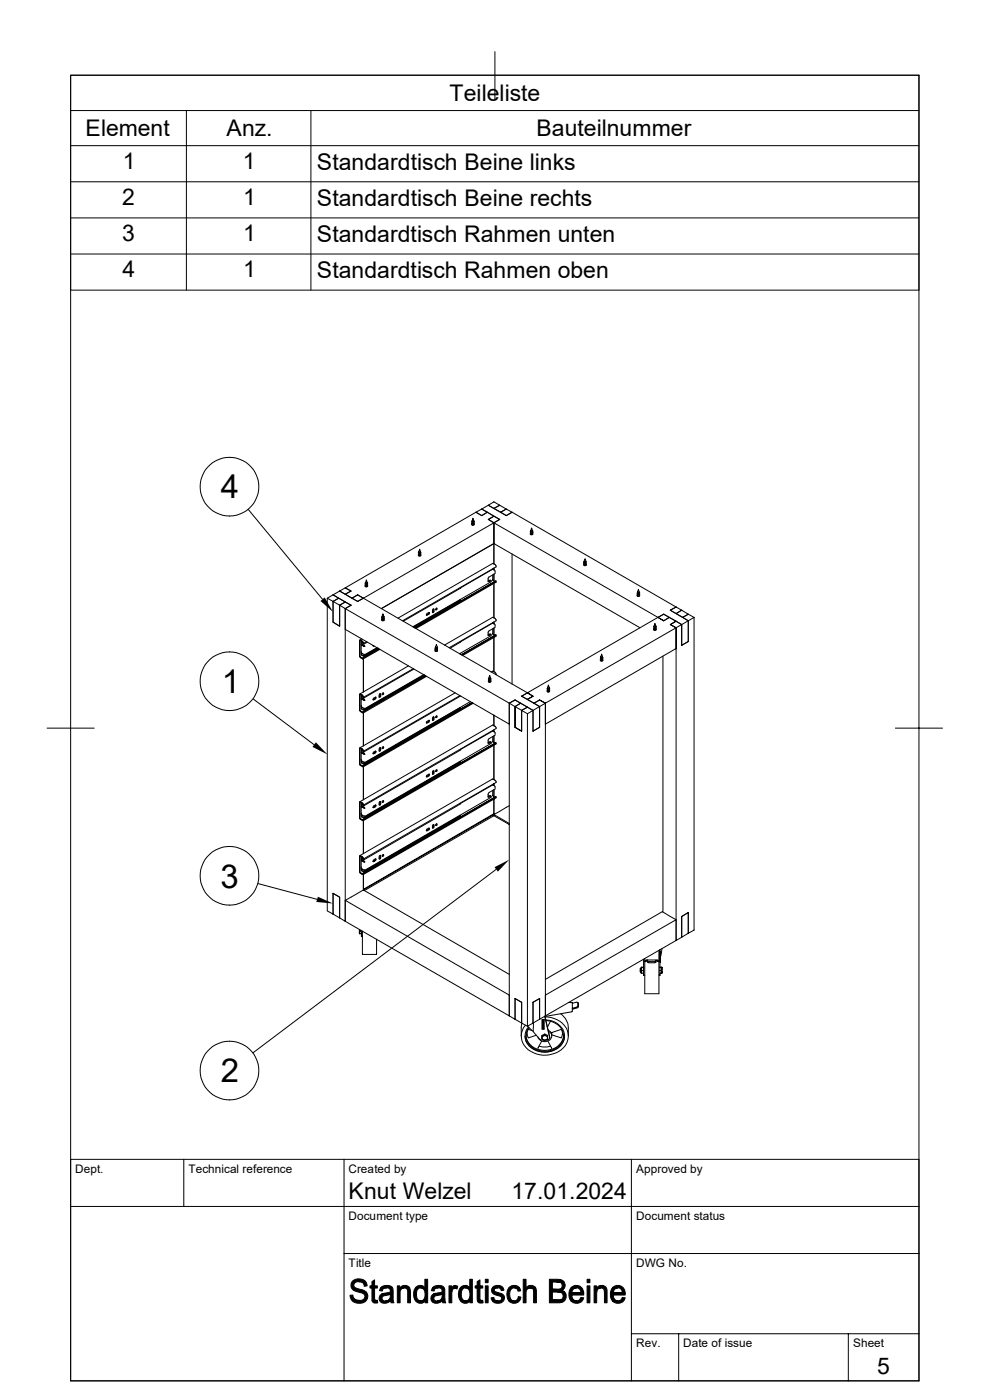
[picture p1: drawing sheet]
<svg xmlns="http://www.w3.org/2000/svg" width="210mm" height="297mm" viewBox="0 0 210 297" stroke-linecap="round" stroke-linejoin="round" font-family="sans-serif">
<g fill="none" stroke="#000" stroke-width=".21">
<path d="M105 11v10M194.9 16v276.9h-179.9M194.9 16h-179.9v45.6h179.9M194.9 16h-179.9v276.9M15 23.5h179.9M15 30.9h179.9M15 38.6h179.9M39.5 23.5v38.1M66 23.5v38.1M15 46.2h179.9M15 53.9h179.9M52.7 108.1l15.7 19"/>
<path d="M88.9 117.8h.3M88.9 117.3v.3l.3-.1v-.2M88.9 117l.1-.5 .2 .5M88.9 117.5v.1l.3-.1M88.9 117.8v.1l.3-.1M88.9 117.1v.2l.3-.2M89.2 117.7h.1a.28 .28 0 0 1-.3 .3 .28 .28 0 0 1-.3-.2l.1-.1 .1 .2M89.2 117.2v-.1h-.3v.1M89.2 117.1h.1a.27 .27 0 0 1-.3 .2 .27 .27 0 0 1-.2-.1h.4M89.2 117.4l.1 .1a.27 .27 0 0 1-.3 .2 .27 .27 0 0 1-.2-.2h.1M89.2 117.6v.2M89.3 117.8h.1"/>
<path d="M100.1 111h.3l.2-.1a.27 .27 0 0 1-.3 .2 .27 .27 0 0 1-.2-.1zM100.1 111.1l-.1 .1a.28 .28 0 0 0 .3 .2 .28 .28 0 0 0 .3-.2l-.1-.1M100.2 110.5v.2h.3M100.2 110.8v.3l.3-.1M100.2 111.1v.3l.3-.1M100.2 111.3v.1l.3-.1M100.3 109.9l.1 .7-.2-.1zM100.5 110.6h.1a.27 .27 0 0 1-.3 .2 .27 .27 0 0 1-.2-.1h.3l.1-.1M100.5 110.5v.2M100.5 110.8v.2M100.5 111.1v.2M100.6 111.3h.1"/>
<path d="M102.2 109.4l1.2-.7 1.4 .8-1.2 .7 1.2 .7-27.7 16-1.2-.7M102.2 108l3.8 2.2M102.2 109.4l-1.2-.7-27.8 16 1.3 .7-1.3 .7 1.5 .8 1.2-.7M102.2 108l1.2 .7-1.2 .7M102.2 108l-1.2 .7 1.2 .7M103.6 107.2l-1.4 .8M103.6 107.2l3.8 2.2 1.2-.7M103.6 107.2l1.2 .7 1.2-.7M103.6 107.2l1.2-.7 1.2 .7M104.7 119.5v.1M104.7 119.6l-.2-.1-20.1 11.6M104.7 119.6l.2 .2"/>
<path d="M104.8 107.9l1.2-.7 1.4 .8-1.2 .7zM104.8 115.3l31 17.9M104.8 110.9l34.8 20.1M104.8 115.3l-23.9 13.8M104.8 110.9v8.7M105 119.7v.1M105 119.8h.1M105.1 119.9l.1 .2M106 110.2l-1.2 .7v4.4M106 110.2l-1.2-.7-1.2 .7 1.2 .7M106 110.2l-1.2 .7M106.2 108.7l1.2-.7 1.2 .7-1.2 .7z"/>
<path d="M108.6 108.7l34.8 20.1M108.6 117.5v27.6M112.6 113.2h-.1a.28 .28 0 0 0 .3 .3 .28 .28 0 0 0 .2-.3l-.1 .2-.3-.1M112.6 112.6h.3M112.6 112.6l.1 .2 .3-.2M112.6 112.9l.1 .2h.2l.1-.2M112.6 112.5l.2-.5 .1 .5M112.6 113.2v.2M112.6 113v.1l.3-.1M112.6 113.3v.1l.3-.1M112.6 112.6v.2l.3-.2M112.9 112.9h.1a.27 .27 0 0 1-.2 .3 .27 .27 0 0 1-.3-.2l.1-.1"/>
<path d="M112.9 112.6h.1a.27 .27 0 0 1-.2 .3 .27 .27 0 0 1-.3-.2l.1-.1M113.1 113.3h.1M123.9 119.4v.1M124 119.1h.3M124 119.3h.3M124 119.9h.3M124 119.5v.1l.3-.1a.27 .27 0 0 1-.2 .2 .27 .27 0 0 1-.3-.2h.1M124 119.8v.2l.2-.2M124 119.2v.1l.2-.1M124.2 119.1l.1 .1a.27 .27 0 0 1-.2 .2 .27 .27 0 0 1-.3-.2h.1M124.3 119.4l-.1 .2-.2-.1M124.3 119l-.2-.5-.2 .8"/>
<path d="M124.3 119.8h.1a.28 .28 0 0 1-.3 .2 .28 .28 0 0 1-.3-.2l.1-.1v.2M124.3 119.1v.1M124.4 119.8h.1M70.7 126.2l1.1 .7-1.1 .7v4.4l1.4 .8v-4.4l1.1-.7M70.7 126.2l3.8 2.2M70.7 126.2l-1.3 .7M71.8 126.9l-1.1 .7 1.4 .8 1.1-.7 1.3 .7M72.1 125.4l-1.4 .8M72.1 125.4l3.8 2.2 1.2-.7M72.1 125.4l1.1-.7 1.3 .7-1.3 .7zM74.5 128.4l-1.3 .7v4.4l34.8 20.1v-4.4l1.3-.7M74.5 128.4l-1.3 .7 36.1 20.8v4.4l1.4 .8"/>
<path d="M75.9 126.2l-1.2 .7 1.2 .7 1.2-.7M75.9 126.2l1.2 .7M76.3 139.2l.1 .2M76.4 139.5h.1M76.4 139.4h.1M76.5 136l-.1-.1v3.4l.2 .2M76.5 135.8l.5 .4 .1 .3v-.2M76.5 135.8h-.2v3.5M76.5 139.6h.1M76.5 135.9h.1M76.6 136.7v2.1M76.6 138.3h.1"/>
<path d="M76.6 138.9l.2 .1M76.6 139.6l.2 .1M76.6 136l.2 .1M76.7 139.5l.1 .1M76.7 138.4v.2M76.7 136.3l-.1 .5M76.7 138.9l.2 .2M76.7 136.9l.7 .2h-.1M76.7 136.9h.1M76.7 138.6v.3M76.7 138.6l.5 .3M76.8 136.2l.1 .1"/>
<path d="M76.8 139.1h.1M76.8 135.6l-.5 .2M76.8 139.7h.2l.1-.2v.3l-.2-.1M76.8 136.8l-.1 .1M76.8 136.8l.1 .1M76.8 136.1l-.2 .1M76.8 136l.2 .1M76.8 139.7l.1 .1M76.9 136.7v.2M76.9 136.7h.1M76.9 138.7h.1M76.9 136.9h.1"/>
<path d="M76.9 136.4h.1M76.9 136.8h.1M76.9 138.6l.1 .1M76.9 136.9l.3 .1M77 136.4l-.3-.1v.5M77 139l.2 .1M77 136.1l.1 .3M77 136.8l.1 .1M77.1 126.9l34.8 20.1M77.1 139.8v7M77.1 136.6l-.2 .1M77.1 136.5l.1 .1"/>
<path d="M77.2 137h.1M77.2 136.9l.2 .3M77.2 137l.1 .1M77.2 138.9h.2M77.4 138.8l-.2 .1M77.4 124.3l.1-.1 .1 .3h.2l.2-.3a.28 .28 0 0 1-.3 .3 .28 .28 0 0 1-.3-.2zM77.5 123.6l.1 .2h.2l.1-.2M77.5 123.9v.2M77.6 123.6h.3M77.6 123.6l.1-.6 .2 .6M77.6 124v.1l.3-.1M77.6 124.3v.2l.3-.2"/>
<path d="M77.6 123.7v.1l.3-.1M77.8 136.1l-.7 .4M77.9 124h.1a.27 .27 0 0 1-.3 .2 .27 .27 0 0 1-.2-.2h.1M77.9 123.6l.1 .1a.27 .27 0 0 1-.3 .2 .27 .27 0 0 1-.2-.2h.1M77.9 123.9l-.1 .2-.2-.1M77.9 136.2l-.6 .4-.3-.2M78 124.3h.1M79.1 136.9l.2 .1M79.2 136.9l-.1 .1M79.2 137h.1M80 137.4l-2.7 1.5M80.1 137.5l-2.9 1.6 .1 .1 2.9-1.7-3 1.7-.2-.1"/>
<path d="M80.3 137.6l-3.3 1.9M80.4 137.6l-3.3 1.9M80.6 137.8l-3.6 2M81 131.4l-.1 .1a.28 .28 0 0 0 .3 .2 .28 .28 0 0 0 .3-.3h-.1M81.1 131.1l.1 .2 .2-.1M81.1 131.4l.1 .3 .2-.1M81.1 130.7l.1-.5 .2 .5M81.1 131.5v.2l.3-.2M81.1 130.9v.1l.3-.1M81.4 131.1l.1 .1a.27 .27 0 0 1-.2 .2 .27 .27 0 0 1-.3-.2l.3 .1 .1-.1M81.4 130.8l.1 .1a.27 .27 0 0 1-.2 .2 .27 .27 0 0 1-.3-.2h.1M81.4 130.8h-.3v.1h.3"/>
<path d="M81.4 130.8v.1M81.4 131.1v.1M81.4 131.4v.1M81.5 131.5h.1M87.9 133.2l17.3-9.9v.2l-17 9.8M90.9 130.2l-.4 .2M91 130h.1v.3l-.6 .3-.1-.2 .2-.2M91 130l-.1 .2-.4 .3M91 130l-.4 .1M91.7 129.5l.3-.3 .1 .5-.3 .3-.1-.5M91.9 129.2v.4l-.2 .3M91.9 129.6l-.2 .1"/>
<path d="M92.3 137.9l-.1 .1a.28 .28 0 0 0 .3 .2 .28 .28 0 0 0 .3-.2l-.1-.1M92.4 137.6v.2M92.4 137.9v.2M92.4 137.3h.4M92.4 138v.2l.3-.2M92.4 137.4v.1l.3-.1M92.6 129l-.2 .4 .1-.1M92.7 137.7h.1a.27 .27 0 0 1-.2 .2 .27 .27 0 0 1-.3-.1l.1-.1M92.7 137.4h.1a.27 .27 0 0 1-.2 .2 .27 .27 0 0 1-.3-.1l.1-.1M92.8 137.3l-.1 .2h-.3M92.8 137.6l-.1 .2h-.3l.3-.1M92.8 137.9l-.1 .3-.3-.1"/>
<path d="M92.8 137.3l-.2-.6-.2 .8M92.8 138.1h.1M97.5 127.2h.1M97.5 138.6h.1M97.6 138.7l.1 .1M97.6 124.7l.1 .1M97.6 136.1l.1 .1M97.7 127.3h.1M97.7 138.8h.1M97.7 127.4l-9.9 5.7 9.9-5.8-10 5.7M97.7 124.8l-12.1 7M97.7 136.2l-2.2 1.3"/>
<path d="M103.5 123.2l.2-.1 .2 .1M103.5 134.7l.2 .1 .5-.2v.2M103.5 134.6l.2-.1 .2 .1M103.5 134.7h.1M104.1 123.1l-.6 .3 .7-.3-.1 .3M104.1 123.1h.1M104.1 134.5h.1M104.1 134.5l-.5 .3M104.1 134.5l.1 .1M104.1 123.4l-16.5 9.6M104.1 134.9l-6.6 3.8M104.2 134.8h-.1"/>
<path d="M104.5 122v1.1l.3 .2M104.5 120.6v.1M104.5 132.1v.1M104.6 120.7l-6.9 4M104.6 132.2l-6.9 3.9M104.6 120.7h.1M104.6 132.2h.1M104.6 120.8h.1M104.6 120.8l.2 .1M104.6 132.2l.2 .1M104.8 133.2v1.5l-.3-.2v-1.1M104.8 120.5l.2 .7v.5l-1.3 .7-.2 .3v.6"/>
<path d="M104.8 121.8v1.5M104.8 123.8v7.3M104.8 132v.4M104.8 135.2v7.3M104.8 123.2l.1 .1M104.8 134.7h.1M104.8 132.3l.2 .3v.5l-1.3 .8-.2 .2v.6M104.9 123.4h.1M104.9 131.2l-.4-.3-10.2 6M104.9 134.8h.1M105 131.1v.1M105 131.2l.2 .3"/>
<path d="M105.2 135v-.3l-7.4 4.2M105.2 135l-7.1 4.1M105.2 120.1v.2l-19.8 11.4M105.2 131.5v.2l-9.9 5.7M105.2 123.3l-17.2 9.9M105.2 134.7l-7.3 4.2M127.4 140h-.1a.28 .28 0 0 0 .3 .3 .28 .28 0 0 0 .3-.3l-.3 .2-.1-.2M127.5 139.3h.3M127.5 139.3l.1 .3h.1l.1-.3M127.5 139.7l.1 .2 .2-.1M127.5 139.4l-.1 .1a.27 .27 0 0 0 .3 .2 .27 .27 0 0 0 .2-.3l-.2 .2h-.2v-.2M127.5 139.3l.1-.5 .2 .5"/>
<path d="M127.8 139.7l-.1 .2h-.2v-.1M127.8 139.7h.1a.27 .27 0 0 1-.2 .3 .27 .27 0 0 1-.3-.2l.1-.1M135.1 126.3l.1-.1 .1 .3h.2l.2-.2a.28 .28 0 0 1-.3 .2 .28 .28 0 0 1-.3-.2zM135.3 125.6h.3M135.3 125.6v.3l.3-.1v-.2M135.3 125.9v.3l.3-.1M135.3 126l-.1 .1a.27 .27 0 0 0 .2 .1 .27 .27 0 0 0 .3-.2l-.2 .2h-.2v-.2M135.3 125.6l.1-.5 .2 .5M135.3 126.4v.1l.3-.1M135.3 125.7v.2l.3-.2M135.6 125.7h.1a.27 .27 0 0 1-.3 .2 .27 .27 0 0 1-.2-.1l.1-.1M135.6 125.9v.2"/>
<path d="M135.7 126.4h.1M138.7 133.4l-.1 .1a.28 .28 0 0 0 .3 .2 .28 .28 0 0 0 .3-.2l-.1-.1M138.8 133.3h.3M138.8 132.8l.1 .3 .2-.1M138.8 133.4l.1 .3 .2-.1M138.8 133.1v.2M138.8 133.6v.1l.3-.1M138.9 132.2l.1 .7-.2-.1zM139.1 133.2h.1a.27 .27 0 0 1-.2 .2 .27 .27 0 0 1-.3-.1h.3l.1-.1M139.1 132.8l.1 .1a.27 .27 0 0 1-.2 .2 .27 .27 0 0 1-.3-.2l.1 .2 .3-.2M139.1 132.8v.2M139.1 133.1v.2"/>
<path d="M139.1 133.4v.2M139.2 133.6h.1M139.6 131l1.2 .7M140.6 139.2v54.1l-24.9 14.5M140.8 130.3l3.8 2.2v4.4l1.4-.8M140.8 131.7l-1.2-.7-27.7 16 1.2 .7-1.2 .7 1.4 .8M140.8 130.3l1.2 .7-1.2 .7M140.8 130.3l-1.2 .7M140.8 131.7l1.2-.7 1.4 .8-1.2 .7 1.2 .7-27.7 16-1.2-.7M142.2 129.5l3.8 2.2v4.4M142.2 129.5l1.2 .7 1.2-.7M143.4 128.8l-1.2 .7"/>
<path d="M143.4 128.8l1.2 .7M144.6 129.5l1.4 .8-1.2 .7M144.6 129.5l-1.2 .7 1.4 .8M144.8 131l1.2 .7v4.4M144.8 131l1.2-.7 1.2 .7M146 136.1l-1.4 .8v-4.4l-1.2-.7-1.2 .7 1.2 .7v66.3M10 154.5h10M53.7 148.3l12.9 9.7M76.3 147.3v3.4M76.3 147.3l.1-.1 .4 .2M76.3 150.7l.1 .2M76.4 150.9l.1 .1"/>
<path d="M76.4 150.8h.1M76.5 151h.1M76.6 148.2v.1M76.6 159.6v2.1l.2 .2M76.6 149.7h.1M76.6 148.3v2l.2 .2M76.6 151l.3 .2M76.6 147.4h-.2v3.3l.2 .3M76.6 147.4l.2 .1M76.6 158.8h-.2v3.4l.2 .2M76.6 158.9l.2 .1M76.7 150.9l.1 .1"/>
<path d="M76.7 149.9v.1M76.7 159.7h.2M76.7 147.7l-.1 .5M76.7 150v.4l.2 .1M76.7 159.2l.3 .1M76.7 159.1l-.1 .5M76.7 159.2v.5M76.7 148.3l.7 .2h-.1M76.7 148.3h.1M76.7 159.7l.7 .3M76.7 159.7v.1M76.7 150l.5 .3"/>
<path d="M76.8 147.7h.1M76.8 150.5l.1 .1M76.8 159.1l.1 .1M76.8 147.5l.3 .5v-.3M76.8 151.1h.2l.1-.1v.2h-.2M76.8 158.9l-.5-.2v3.4l.2 .3M76.8 147.5l-.2 .1M76.8 147.4h.1M76.8 158.8l.1 .1M76.9 158.9l.2 .5-.2-.4M76.9 147.5h.1M76.9 159h-.3"/>
<path d="M76.9 148.2h.1M76.9 150.1h.1M76.9 159.7h.1M76.9 159.6h.1M76.9 148.2v.1M76.9 148.3h.1M76.9 147.8h.1M76.9 159.3h.1M76.9 148.2l.2 .1M76.9 148.3h-.2M76.9 159.6l.1 .1M76.9 148.3l.3 .2"/>
<path d="M76.9 159.7l.3 .2M77 147.9l-.3-.2v.6M77 150.5l.2 .1M77 150.5h.2M77 147.6l.1 .2M77 159.6l.1 .1M77 151.1h.1M77.1 151.2v7M77.1 159.4l-.2 .3M77.1 148l-.2 .2M77.2 148.5h.1M77.2 148.3l.2 .3"/>
<path d="M77.2 159.9h.1M77.2 159.8l.2 .2M77.2 150.5l.1 .1M77.2 150.3h.2zM77.3 159.9l.1 .1M79.2 148.4v.1M79.3 159.9l-.2-.1 .1-.2 .5-.3v.4l-.4 .2M79.5 159.7l-.3 .2M79.6 148.3l.2-.3-.1-.1-.5 .3-.1 .2 .2 .1M79.6 148.3l-.3 .2M79.6 148.2l-.5 .2M79.6 159.6l-.5 .3"/>
<path d="M79.7 147.9l-.1 .3-.4 .2M79.7 159.3l-.2 .3M80.4 147.8l.1 .2 .3-.3-.1-.5-.3 .2v.5M80.4 159.3l.1 .1 .3-.3-.1-.5-.3 .3v.4M80.6 147.2v.4M80.6 158.6v.1M80.6 147.6l-.2 .3M80.6 158.6v.4l-.2 .3M80.6 147.6l-.2 .1M80.6 159l-.2 .1M81.3 147l-.2 .3 .1-.1M81.3 158.4l-.2 .3h.1"/>
<path d="M86.7 141.3l-10.4 5.9M87.7 141.9l-10.6 6.1 .1 .1M87.8 141.9l-10.5 6.1-.3-.1M89.9 143.1l-12.6 7.3M90 143.2l-12.8 7.3M90.1 143.2l-12.9 7.5M90.2 143.3l-13.2 7.6M90.3 143.3l-13.2 7.7M90.5 143.5l-13.5 7.8M90.9 153.1l-.4 .2M91 152.8l.1 .1-.1 .3M91 152.8l-.5 .3-.1 .2 .1 .1 .5-.2"/>
<path d="M91 152.8l-.1 .3-.4 .3M91.9 152.1v.4l-.2 .1M91.9 152.5l-.2 .3M92.1 152.1v.5l-.3 .3-.1-.5 .3-.3 .1 .1M92.6 151.9l-.2 .3 .1-.1M96.6 147l-20.3 11.7M97.5 150.1h.1M97.6 147.6l-20.5 11.8 .1 .1M97.6 159l.1 .1M97.7 150.2h.1M97.7 147.7l-20.4 11.8-.3-.2M97.7 150.2l-20.5 11.9-.2-.2"/>
<path d="M97.7 159.1l-20.4 11.8-.3-.1M99.8 148.8l-22.5 13M100.1 149l-23.1 13.3M100.2 149.1l-23.1 13.3M100.4 149.2l-23.4 13.5M103.7 144.4l-.1 .1a.28 .28 0 0 0 .3 .2 .28 .28 0 0 0 .2-.2l-.1 .2-.3-.1M103.7 143.8h.4M103.7 157.4h.1M103.7 157.4l-.2 .1M103.7 144.1l.1 .3 .3-.1v-.2M103.7 143.8l.2-.5 .2 .5M103.7 143.8v.2"/>
<path d="M103.7 144.5v.2M103.8 144.6v.1l.3-.1M103.8 157.4l.1 .1M104.1 157.4l-.6 .2M104.1 157.4h.1M104.1 143.8l-.1 .3-.3-.1M104.1 144.2a.27 .27 0 0 1-.2 .2 .27 .27 0 0 1-.3-.1l.2 .1 .3-.1M104.1 143.9a.27 .27 0 0 1-.2 .2 .27 .27 0 0 1-.3-.1l.4 .1 .1-.2M104.1 157.7l-26.8 15.5M104.2 144.6h.1M104.2 157.6l-.1 .1M104.5 156.3v1.1l.3 .2"/>
<path d="M104.5 155v.1M104.6 155.1l-6.9 3.9M104.6 155.1h.1M104.6 155.1v.1M104.6 155.1l.2 .1M104.7 142.5l.2 .1M104.7 142.5l-.2-.1-.3 .2M104.7 153.9l-.2-.1-28.2 16.3M104.7 154l.2 .1M104.8 154.8v.4l.2 .3M104.8 151.7v2.3M104.8 156.1v1.5"/>
<path d="M104.8 158.1v7.3M104.8 157.5l.1 .1M104.9 157.7h.1M105 154.1l.2 .5-28.1 16.2 .1 .1M105 142.6h.1M105 142.7l.2 .4M105 155.4v.6l-1.3 .7-.2 .3v.6l.7-.2v.2M105.2 157.8v-.2l-28.2 16.2M105.2 143.1h.1M105.2 157.9l-28.2 16.2M105.2 157.6l-28.1 16.3M109.3 148.5l3.8 2.2v4.4"/>
<path d="M109.3 148.5l-1.3 .7v66.3M109.3 148.5l1.1 .7-1.1 .7v4.4l1.4 .8M110.7 147.7l3.8 2.2v4.4M111.9 147l-1.2 .7M111.9 151.4l3.8-2.2v4.4l27.7-16v-4.4l3.8-2.2v66.3l-1.2 .7M111.9 150l1.2 .7v4.4M111.9 147l1.2 .7-1.2 .7-1.2-.7M111.9 150l-1.2 .7v4.4M111.9 150l-1.5-.8-1.1 .7 2.6 1.5v66.3M113.3 149.2l1.2 .7v4.4M114.5 148.5l-1.2 .7M114.5 154.3l-1.4 .8"/>
<path d="M114.5 148.5l1.2 .7v66.3l-1.2 .7M116.2 145.8l.1-.5 .2 .5M116.2 146.2v.1M116.2 146.3h.3M116.2 146.3v.1l.3-.1M116.2 146v.1l.3-.1M116.5 146.3h.1a.27 .27 0 0 1-.3 .2 .27 .27 0 0 1-.2-.2h.1M116.5 146.5l-.1 .3h-.2v-.2M116.5 145.9l.1 .1a.27 .27 0 0 1-.3 .2 .27 .27 0 0 1-.2-.2h.1M116.5 145.9v.1M116.5 146.2v.1M116.5 146.5l.1 .1a.28 .28 0 0 1-.3 .2 .28 .28 0 0 1-.3-.2l.2-.1v.3l.3-.1"/>
<path d="M116.5 145.9h-.3v.2l.3-.1M116.6 146.6h.1M127.5 140.1v.1l.3-.1M127.9 140.1h.1M189.9 154.5h10M76.3 170.2v3.4l.3 .3M76.3 170.1l.2 .1M76.5 162.4l.1 .1M76.5 170.1l.1 .1M76.6 171.1v2l.2 .2M76.6 170.2l.2 .1M76.6 161.1v.1"/>
<path d="M76.6 172.6h.1M76.6 162.4l.2 .2M76.6 170.3l-.2-.1v3.4l.4 .4M76.6 170.3l.2 .1M76.7 171.2l.5 .1M76.7 162.3l.1 .1M76.7 173.8l.1 .1M76.7 161.3v.2M76.7 172.8l.5 .3M76.7 161.4v.4l.2 .1M76.7 170.6l-.1 .5M76.7 172.8v.4l.2 .2"/>
<path d="M76.7 171.2l.7 .2M76.7 171.2h.1M76.7 161.4l.5 .3M76.8 161.9l.1 .1M76.8 170.5l.1 .1M76.8 173.4h.1M76.8 162.5l.3-.1v.2h-.2M76.8 173.9h.3v.2h-.1M76.8 162.6h.1M76.8 170.3l.3 .5a.33 .33 0 0 0-.5-.3M76.8 174l.2 .1M76.9 161.5h.1"/>
<path d="M76.9 171h.1M76.9 173h.1M76.9 171v.2M76.9 171.2h.1M76.9 170.7h.1M76.9 161.5l.1 .1M76.9 171.1l.2 .1M77 161.9h.2M77 170.7l-.3-.1v.6M77 173.4l.2 .1 20.5-11.8v-.2l-20.5 11.9M77 173.4h.2M77 162.6h.1"/>
<path d="M77 174h.1M77.1 162.6v7.1M77.1 174.1v7M77.1 170.9l-.2 .1M77.2 162l20.5-11.9v.1l-20.4 11.9zM77.2 171.3h.1M77.2 171.2l.2 .2M77.2 173.4l.1 .1M77.2 161.7h.2zM77.2 171.3l.1 .1M77.2 173.1h.2zM77.3 171.4h.1"/>
<path d="M79.2 171.3h.1M79.6 170.8l-.4 .2-.1 .2 .2 .1M79.6 170.8l.2 .1-.1 .2-.4 .3M79.6 171l-.5 .3M79.7 170.8l-.1 .2-.4 .3M80.6 170.1h.1M80.6 170.5l-.2 .3M80.6 170.1v.4M80.6 170.4l-.2 .2M80.8 170.5l-.1-.5-.3 .3 .1 .6 .3-.3M81.3 169.8l-.2 .4 .1-.1M90.9 175.9l-.4 .3 .3-.2"/>
<path d="M91 164.3h.1v.2l-.5 .3M91 164.3l-.5 .2-.1 .2 .2 .1M91 164.3l-.1 .2-.4 .3 .4-.3M91 175.7l.1 .1v.2l-.5 .3M91 175.7l-.5 .2-.1 .2 .2 .1M91 175.7l-.2 .3M91.7 175.6l.1 .1 .2-.1 .1-.2-.1-.5-.3 .3v.4M91.8 163.6l.2-.1 .1 .1v.4l-.3 .3zM91.9 163.5v.5l-.2 .3M91.9 174.9v.5l-.2 .3M91.9 163.9l-.2 .1M91.9 175.3l-.2 .2"/>
<path d="M92.6 163.3l-.2 .4 .1-.1M92.6 174.8l-.2 .3 .1-.1M97.5 161.5h.1M97.5 173h.1M97.6 170.4l.1 .1M97.7 161.7h.1M97.7 173.1h.1M97.7 173.1l-20.5 11.9-.2-.2M97.7 170.5l-20.4 11.9-.3-.2M103.5 168.5v.6l.7-.2-.1 .2M103.7 168.8h.1M103.7 168.8l-.2 .1"/>
<path d="M103.8 168.8l.1 .1M104.1 168.8l-.6 .3M104.1 168.8h.1M104.1 168.8l.1 .1M104.1 169.2l-26.8 15.5M104.5 165.3h.1M104.5 165.3l-28.2 16.2M104.5 167.7v1.1l.2 .1M104.5 166.4v.1M104.6 166.5l-6.9 3.9M104.6 166.5h.1M104.6 166.5v.1"/>
<path d="M104.6 165.3l.1 .1M104.6 166.5l.2 .1M104.7 165.3v.1M104.7 169h.1M104.7 165.4l.2 .1M104.8 169.5v3.6l-.2-.4M104.8 166.2l.2 1.2-1.3 .8-.2 .3M104.8 167.6v1.4M104.8 172.6l-27.7 16.1M104.8 172.8l-27.7 16v-3.3M104.8 169l.1 .1M104.9 169.1h.1"/>
<path d="M105 165.5h.1M105 165.6l.2 .4-28.1 16.2 .1 .2M105.2 169.3l-28.2 16.2M105.2 169.2v-.2l-28.2 16.3M105.2 169.2h.1M105.2 169l-28.1 16.3M108 170.9l-3.2 1.9 3.2 1.9M108 174.9l-3.2-1.8-27.5 15.8M54.7 187.5l12.6 3.3M70.7 193.9v-4.4l1.4 .8v4.4M70.7 193.9l-1.3-.6v-66.4l1.3 .7v4.4l1.4 .8v-4.4l1.1 .7v66.4l-1.1-.8M70.7 193.9l1.4 .8"/>
<path d="M73.2 191v4.5l34.8 20M76.2 198.1h.5M76.2 197.2l.5 .6v.9h.2M76.3 197.5l-.1-.3v.9M76.3 197.5l-.1 .6M76.3 197.5h.1M76.4 181.5l.2 .1M76.4 181.6h-.1v3.4l.2 .3M76.5 185.3l.1 .1M76.5 185.2l.1 .1M76.6 197.4l.3 .3M76.6 182.5v2.1l.2 .1"/>
<path d="M76.6 181.7l.2 .1M76.6 184h.1M76.6 185.3l.3 .2M76.6 181.7h-.2v3.3l.1 .2M76.6 181.8l.2 .1M76.7 185.3l.3 .2 .1-.2v.2h-.1M76.7 184.2v.1M76.7 198.7h.1M76.7 182l.3 .2M76.7 182l-.1 .5M76.7 184.3v.4l.2 .1M76.7 182v.6h.2"/>
<path d="M76.7 184.3l.6 .3M76.7 182.6l.7 .3M76.7 182.6v.1M76.8 181.9l.1 .1M76.8 184.8l.1 .1M76.8 181.8l-.2 .1M76.8 181.7l.3 .5-.3-.4M76.9 184.4h.1M76.9 185.5h.1M76.9 182.5h.1M76.9 182.5v.1M76.9 197.5v5h3v-3.2"/>
<path d="M76.9 182.6h.1M76.9 182.1h.1M76.9 182.6l.4 .2M77 184.8h.2M77 182.5l.1 .1M77.1 182.3l-.2 .2M77.2 182.8h.1M77.2 182.6l.2 .3M77.2 184.8l20.5-11.8v.1l-20.4 11.9zM77.2 184.6h.1M77.3 182.8l.1 .1M79.2 182.5l.5-.3 .1 .1-.6 .5z"/>
<path d="M79.5 182.5l-.3 .2M79.6 182.5l-.5 .3M79.7 182.2l-.2 .3M80.4 181.7l.3-.2 .1 .5-.3 .3-.1-.5M80.6 181.5v.4l-.2 .3M80.6 181.9l-.2 .1M81.2 181.6h-.1M81.3 181.3l-.2 .4M105.2 184.4l-51.5 39M140.5 193.4l2.9 1.7M144.6 198.8l-1.2 .7M146 193.6l-1.4 .8v4.4"/>
<path d="M146 193.6v4.4M146 198l-1.4 .8M108 206.7l-30.9-17.9-3.9 2.2 34.8 20.1v4.4M108 215.5l1.3 .7M110.7 212.6v4.4l-1.4-.8M110.7 212.6v4.4l1.2 .7 1.2-.7M110.7 212.6l-1.4-.8v4.4M110.7 217.1l-.1 .7v2M111.4 219.8a4 4 0 0 0 4.8 3.3 3.7 3.7 0 0 0 3.6-3.3M111.6 219.7a3.9 3.9 0 0 0 5.2 3 3.4 3.4 0 0 0 2.7-3M111.8 219.3l.3 .9M111.9 217.7l1.2 1.1"/>
<path d="M112.8 218.6l-.8-.2-.2 1.1M113.2 217l-.1 1.9 1.5 1.7M113.7 219.6l-1.6 .6M114.5 216.2l-1.4 .8M114.5 216.2v-4.4l-1.4 .8v4.4M115 219.9v.3M115 216.4v1.9M115 216.4h.4M115 218.3h.4M115.1 217.9l.2 .1zM115.1 216.3h.3M115.1 218.1h.1"/>
<path d="M115.1 217.6h.2M115.1 216.8h.1M115.1 217.6h.2zM115.1 217.1l.2 .1zM115.1 217.3h.1M115.1 217.5h.1M115.1 217.2h.2M115.1 217.3l.2 .1zM115.1 217.4l.2 .1zM115.1 218.1v.1M115.1 217.6h.1M115.1 217l.2 .1"/>
<path d="M115.1 217h.2h-.2h.1l-.1 .1h.2M115.1 216.5h.1M115.2 217.8h.1M115.2 216.6l.1 .1M115.2 216.8h.1M115.3 217.8h.1M115.2 216.6l.1 .1zM115.3 216.8h.1M115.2 216.5h.1M115.2 216.5h.1l-.1 .1M115.2 216.7l.1-.1h-.2l.1 .1M115.2 216.8h-.1"/>
<path d="M115.2 216.8l-.1 .1M115.2 218.1h.1M115.2 217.7v.1M115.2 217h.1M115.3 216.8v.1l-.2-.1M115.3 216.6v.1M115.3 217.7v.1M115.3 219.8h.6M115.3 219.8l-.3 .4M115.3 216.7h.1M115.3 219.8l-.3 .1M115.3 217.6h.1"/>
<path d="M115.3 217.8h-.1M115.4 218.1l-.1 .1M115.5 216.4l-.1 1.9M115.6 219.6l.3 .2M115.6 219.6l-.3 .2M115.6 219.6v-.2l-.6 .3v.2M115.6 219.4l.6 .3v.2M115.6 215.7a4.6 4.6 0 0 1 5 4 4.4 4.4 0 0 1-4 4.1 5.2 5.2 0 0 1-5.9-3.1 3.4 3.4 0 0 1 .8-3.2M115.6 215.7v-.1l1 4.6v-.1M115.6 215.7l.2 .7M115.7 211.1l27.7-16v4.4l-27.7 16zM115.8 216.5a3.6 3.6 0 0 1 3.7 3.8 4.2 4.2 0 0 1-5.7 2.4 2.98 2.98 0 0 1-1.6-4.7"/>
<path d="M115.8 216.4l.8 3.6M115.8 216.4a3.6 3.6 0 0 1 3.7 4.5 4.6 4.6 0 0 1-7.9 0 2.98 2.98 0 0 1 .5-3M115.9 219.8l.3 .1v.3M115.9 219.8l.3 .4M116.1 217.8h.1M116.2 218.5l.8 .6 2.1-.7 .3 1.1M116.3 218.8a1.15 1.15 0 0 1 .7 1.3 1.15 1.15 0 0 1-1.3 .9 1.49 1.49 0 0 1-1.6-1M116.8 216.6l-.6 1.2M117 216.7h.1M117.1 219.5l1.9 .7M117.1 219v.8M119 215.1a3.8 3.8 0 0 1 1.6 3v1.7"/>
<path d="M119.3 219.3l-.3 .9M120.7 212.7h.7v.2M121.4 214.5l-5.8 1.1M121.4 212.9v1M121.4 213.9v.6M121.4 214.5h.1M122.6 212.7l-.3-.1-.9 .3M122.6 213.5l-1.2 .4M122.6 212.9h.1M122.6 213.7l-1.2 .4M122.7 212.9v.8M122.7 212.9l-.1-.2v.7"/>
<path d="M135.9 205.5v.7M135.9 205.5h.1M135.9 206.2h.1M136 205.6l.1 .9zM136 205.2v.4zM136 206.4h.1M136.1 205.2h-.1M136.1 206.5h.4M136.1 205.9h.4M136.1 205.3h.4M136.5 205.9v.6M136.5 205.2v.7"/>
<path d="M136.5 205.2h-.5M136.5 203.5v3.4h.3M136.5 205.2h.1M136.6 206.4l-.1 .1M136.8 203.9v.1M136.8 203.4v.6M137 203.9v.1h-.2M137.2 203.9h-.1M137.2 203.8h.2M137.4 203.7h1.7v.5M137.4 203.7v.5M137.4 203.7h-.4l-.2 .2"/>
<path d="M137.4 204h1.7M137.4 204.2h1.7M139.1 203.7h.4l.2 .2M139.1 203.8h.3M139.4 203.9h.1M139.5 203.9l.3 .1M139.7 203.9l.1 6.9h-3v-6.8M139.8 206.9h.2M139.8 201.6v2.4M139.9 201.5l.1 5.4M140 205.2h.4M140 201.8v2.3"/>
<path d="M140 201.5h.1M140 206.5h.3M140 205.9h.3M140 205.3h.3M140.4 201.2l-.4 2M140.4 205.2v.4M140.4 205.6v.8M140.4 206.4l-.1 .1M140.4 205.6l-.1 .9M140.4 205.2h.1M140.4 206.4h.1M114.3 222l.8 .1 1.7-.1"/>
<path d="M114.6 220.5l.7 .1M114.9 220.9l-.8 1.5M115 220.2v.2l.3 .2M115 220.2l.3 .4M115.3 220.6l.3 .1 .3-.1M115.3 220.6h.6M116.2 220.2v.2l-.3 .2M116.2 220.2l-.3 .4M116.2 220.9l.8 1.5M116.5 220.4l-.3 .2h-.4M116.6 220.2l-.1 .1M116.6 220v.1"/>
<path d="M15 255.9h179.9M39 246v9.9M73 246v46.9M133.9 246v46.9M194.9 246h-179.9v46.9M73 265.9h121.9M133.9 283h61M144 283v9.9M180 283v9.9"/>
<circle cx="48.7" cy="103.3" r="6.2"/>
<circle cx="92.6" cy="129.2" r=".19"/>
<circle cx="48.7" cy="144.5" r="6.2"/>
<circle cx="81.2" cy="147.2" r=".19"/>
<circle cx="81.2" cy="158.7" r=".19"/>
<circle cx="92.6" cy="152.1" r=".19"/>
<circle cx="81.2" cy="170.1" r=".19"/>
<circle cx="92.6" cy="163.5" r=".19"/>
<circle cx="92.6" cy="175" r=".19"/>
<circle cx="48.7" cy="185.8" r="6.2"/>
<circle cx="81.2" cy="181.5" r=".19"/>
<circle cx="115.2" cy="218.1" r=".07"/>
<circle cx="48.7" cy="227.1" r="6.2"/>
</g>
<g fill="#000" stroke="#000" stroke-width=".21">
<path d="M74.3 274.8l.5-.1a1.23 1.23 0 0 0 1.4 1.2h-1.5l-.4-.6z" fill-rule="evenodd"/>
<path d="M74.7 271.9a2.05 2.05 0 0 1 2.9 0h-1.5a.77 .77 0 0 0-1 .6 .77 .77 0 0 0 .8 .9 2.3 2.3 0 0 1 2.1 1.4 1.8 1.8 0 0 1-2.7 1.5l-.6-.4h1.5a.86 .86 0 0 0 1.2-.7 .86 .86 0 0 0-.9-1 1.9 1.9 0 0 1-2-1.6z" fill-rule="evenodd"/>
<path d="M76.1 271.9h1.5l.3 .9-.6 .1a.97 .97 0 0 0-1.2-1z" fill-rule="evenodd"/>
<path d="M78.9 271.9l.6-.4v1.3h.6v.5h-.6v2.4l.3 .2h-.9v-2.6h-.4v-.5h.4z" fill-rule="evenodd"/>
<path d="M78.9 275.9l1.2-.1v.6h-.3a.67 .67 0 0 1-.9-.5z" fill-rule="evenodd"/>
<path d="M80.8 273.2h1.2a.69 .69 0 0 0-.9 .7l-.6-.1z" fill-rule="evenodd"/>
<path d="M80.6 274.8l.3-.3 1.9 .1-.8 .2a.63 .63 0 0 0-.9 .4 .63 .63 0 0 0 .4 .8l1.2 .1a1.23 1.23 0 0 1-1.6 .3 1.23 1.23 0 0 1-.5-1.6z" fill-rule="evenodd"/>
<path d="M80.9 273a1.81 1.81 0 0 1 2.4 .3l.1 2.5 .2 .6h-.6l-.2-.4-.7-.1 .5-.3 .2-1-1.9-.1 1.2-.2a.54 .54 0 0 0 .7-.5 .54 .54 0 0 0-.6-.6h-1.4z" fill-rule="evenodd"/>
<path d="M81.7 276h1.1z" fill-rule="evenodd"/>
<path d="M84.3 272.8h.5v.5h.6l-.4 .3-.1 .4v2.4h-.6z" fill-rule="evenodd"/>
<path d="M84.9 273.2h.9l-1 .1z" fill-rule="evenodd"/>
<path d="M85 273a1.24 1.24 0 0 1 1.5-.1 1.24 1.24 0 0 1 .6 1.3v2.2h-.6v-2.2a.76 .76 0 0 0-.7-1h-.9z" fill-rule="evenodd"/>
<path d="M88.3 273a1.25 1.25 0 0 1 1.8 .2h-.9a1.34 1.34 0 0 0-.8 1.9l.3 .7 .6 .2h-1.1a2.53 2.53 0 0 1 .1-3z" fill-rule="evenodd"/>
<path d="M88.2 276h2a1.23 1.23 0 0 1-2 0z" fill-rule="evenodd"/>
<path d="M90.1 271.4h.6v5h-.5v-.4l-.7-.1a1.61 1.61 0 0 0-.1-2.7h-.2h.9z" fill-rule="evenodd"/>
<path d="M91.8 273.2h1.2a.73 .73 0 0 0-.9 .7l-.6-.1z" fill-rule="evenodd"/>
<path d="M91.8 274.7l.1-.2 1.9 .1-.9 .2a.62 .62 0 0 0-.9 .5 .62 .62 0 0 0 .7 .7l1 .1a1.27 1.27 0 0 1-1.5 .4 1.27 1.27 0 0 1-.8-1.3z" fill-rule="evenodd"/>
<path d="M91.8 273.2a1.74 1.74 0 0 1 2.5 .1l.1 2.7 .2 .4h-.7v-.4l-.8-.1 .6-.4 .1-.9-1.9-.1 1.2-.2a.55 .55 0 0 0 .7-.5 .55 .55 0 0 0-.6-.6z" fill-rule="evenodd"/>
<path d="M92.7 276h1.2z" fill-rule="evenodd"/>
<path d="M95.2 272.8h.6v.5h.7a.93 .93 0 0 0-.7 1.2v1.9h-.6z" fill-rule="evenodd"/>
<path d="M96.1 272.8l.5-.1 .5 .2-.2 .6-1.1-.2z" fill-rule="evenodd"/>
<path d="M97.9 273a1.23 1.23 0 0 1 1.8 .2h-.9a1.41 1.41 0 0 0-.9 2l.3 .6 .6 .2h-1.1a2.33 2.33 0 0 1 .2-3z" fill-rule="evenodd"/>
<path d="M97.7 276h2a1.23 1.23 0 0 1-2 0z" fill-rule="evenodd"/>
<path d="M99.7 271.4h.5v5h-.5v-.4l-.7-.1a1.61 1.61 0 0 0-.1-2.7h-.1h.9z" fill-rule="evenodd"/>
<path d="M101.2 271.9l.6-.4v1.3h.6v.5h-.6v2.4l.4 .2h-.9l-.1-2.6h-.4v-.5h.4z" fill-rule="evenodd"/>
<path d="M101.3 275.9l1.1-.1 .1 .6h-.5a.64 .64 0 0 1-.7-.5z" fill-rule="evenodd"/>
<path d="M103 272.8h.5v3.6h-.5z" fill-rule="evenodd"/>
<path d="M103 271.4h.5v.7h-.5z" fill-rule="evenodd"/>
<path d="M104.5 273.2h1.1a.5 .5 0 0 0-.7 .4 .5 .5 0 0 0 .6 .6 1.55 1.55 0 0 1 1.5 1.1 1.48 1.48 0 0 1-2.5 .7h1.2a.58 .58 0 0 0 .7-.6 .58 .58 0 0 0-.7-.5 1.18 1.18 0 0 1-1.3-1.6z" fill-rule="evenodd"/>
<path d="M104.2 275.3h.6a.74 .74 0 0 0 .9 .7h-1.2z" fill-rule="evenodd"/>
<path d="M104.6 273a1.39 1.39 0 0 1 2.3 .7l-.6 .1a.66 .66 0 0 0-.7-.6h-1.1z" fill-rule="evenodd"/>
<path d="M107.9 273.2a1.58 1.58 0 0 1 2.3 0h-1.1a1.41 1.41 0 0 0-.9 2.1l.4 .5 .5 .2h-1.2a2.63 2.63 0 0 1 0-2.8z" fill-rule="evenodd"/>
<path d="M107.9 276l1.4-.1 .5-.3 .1-.5 .6 .1a1.45 1.45 0 0 1-1 1.2 1.45 1.45 0 0 1-1.6-.4z" fill-rule="evenodd"/>
<path d="M109.1 273.2h1.1l.2 .7h-.5a.72 .72 0 0 0-.8-.7z" fill-rule="evenodd"/>
<path d="M111 271.4h.6v1.8h2l-1.4 .1-.5 .3-.1 2.8h-.6z" fill-rule="evenodd"/>
<path d="M111.8 273a1.29 1.29 0 0 1 1.8 .2h-2z" fill-rule="evenodd"/>
<path d="M112.5 273.2h1.1l.1 .2 .1 3h-.6v-2.3a.74 .74 0 0 0-.7-.9z" fill-rule="evenodd"/>
<path d="M116.5 271.4h2.4l.8 .6h-2.5v1.5l2.3 .1-.3 .1 .6 .4h-2.6v1.7h2.6l-.4 .4-.7 .2h-2.2z" fill-rule="evenodd"/>
<path d="M118.1 272h1.6l.2 .5-.1 .7-.3 .4-2.3-.1h1a.82 .82 0 0 0 1.1-.8 .82 .82 0 0 0-1.2-.7z" fill-rule="evenodd"/>
<path d="M118.3 274.1h1.5l.3 .6v.6l-.3 .5h-2.6h1.1a.89 .89 0 0 0 1.2-.9 .89 .89 0 0 0-1.2-.8z" fill-rule="evenodd"/>
<path d="M121.1 273.2h1.2l-.7 .3-.3 .7 2.5 .1v.4h-2.5l.2 .8 .3 .3 .5 .2h-1.2a2.52 2.52 0 0 1 0-2.8z" fill-rule="evenodd"/>
<path d="M121.3 273a1.55 1.55 0 0 1 1.7-.1 1.55 1.55 0 0 1 .8 1.4l-2.5-.1h1.9l-.1-.5-.4-.4-1.5-.1z" fill-rule="evenodd"/>
<path d="M121.1 276h1.4l.3-.2 .4-.5h.6a1.6 1.6 0 0 1-2.7 .7z" fill-rule="evenodd"/>
<path d="M124.5 272.8h.6v3.6h-.6z" fill-rule="evenodd"/>
<path d="M124.5 271.4h.6v.7h-.6z" fill-rule="evenodd"/>
<path d="M126 272.8h.5v.5h.6l-.3 .3-.2 .4v2.4h-.6z" fill-rule="evenodd"/>
<path d="M126.6 273.2h.9l-1 .1z" fill-rule="evenodd"/>
<path d="M126.9 272.9a1.22 1.22 0 0 1 1.4 0 1.22 1.22 0 0 1 .5 1.3v2.2h-.6v-2.2a.76 .76 0 0 0-.7-1h-.9z" fill-rule="evenodd"/>
<path d="M129.9 273.2h1.2l-.7 .3-.3 .7 2.5 .1v.4h-2.5l.3 1 .7 .3h-1.2a2.52 2.52 0 0 1 0-2.8z" fill-rule="evenodd"/>
<path d="M130 273.1a1.58 1.58 0 0 1 1.7-.3 1.58 1.58 0 0 1 .9 1.5l-2.5-.1h1.9v-.4l-.5-.5-1.6-.1z" fill-rule="evenodd"/>
<path d="M129.9 276h1.3l.4-.2 .4-.5h.6a1.62 1.62 0 0 1-2.7 .7z" fill-rule="evenodd"/>
</g>
<path d="M68 127.5l.9-.8 1.8 3.1zM67 157.5l2.5 2.6-3.2-1.6zM67.4 190.2l3.3 1.5-3.6-.4zM104.9 184l3.1-1.6-2.4 2.5z" fill="#000"/>
<g font-size="7">
<text x="46.9" y="105.7">4</text>
<text x="47" y="147.1">1</text>
<text x="46.8" y="188.3">3</text>
<text x="46.8" y="229.6">2</text>
</g>
<g font-size="4.9">
<text x="95.4" y="21.4">Teileliste</text>
<text x="18.1" y="28.9">Element</text>
<text x="48.1" y="28.9">Anz.</text>
<text x="113.8" y="28.9">Bauteilnummer</text>
<text x="26.1" y="35.8">1</text>
<text x="51.5" y="35.8">1</text>
<text x="67.2" y="36">Standardtisch Beine links</text>
<text x="26" y="43.5">2</text>
<text x="51.6" y="43.5">1</text>
<text x="67.2" y="43.6">Standardtisch Beine rechts</text>
<text x="25.9" y="51.1">3</text>
<text x="51.6" y="51.1">1</text>
<text x="67.2" y="51.3">Standardtisch Rahmen unten</text>
<text x="26" y="58.8">4</text>
<text x="51.6" y="58.8">1</text>
<text x="67.2" y="59">Standardtisch Rahmen oben</text>
<text x="74" y="254.5">Knut Welzel</text>
<text x="108.5" y="254.5">17.01.2024</text>
<text x="186.1" y="291.6">5</text>
</g>
<g font-size="2.5">
<text x="16" y="248.8">Dept.</text>
<text x="40" y="248.8">Technical reference</text>
<text x="74" y="248.8">Created by</text>
<text x="134.9" y="248.8">Approved by</text>
<text x="74" y="258.7">Document type</text>
<text x="135" y="258.7">Document status</text>
<text x="74" y="268.7">Title</text>
<text x="135" y="268.7">DWG No.</text>
<text x="135" y="285.8">Rev.</text>
<text x="145" y="285.8">Date of issue</text>
<text x="181" y="285.8">Sheet</text>
</g>
</svg>
